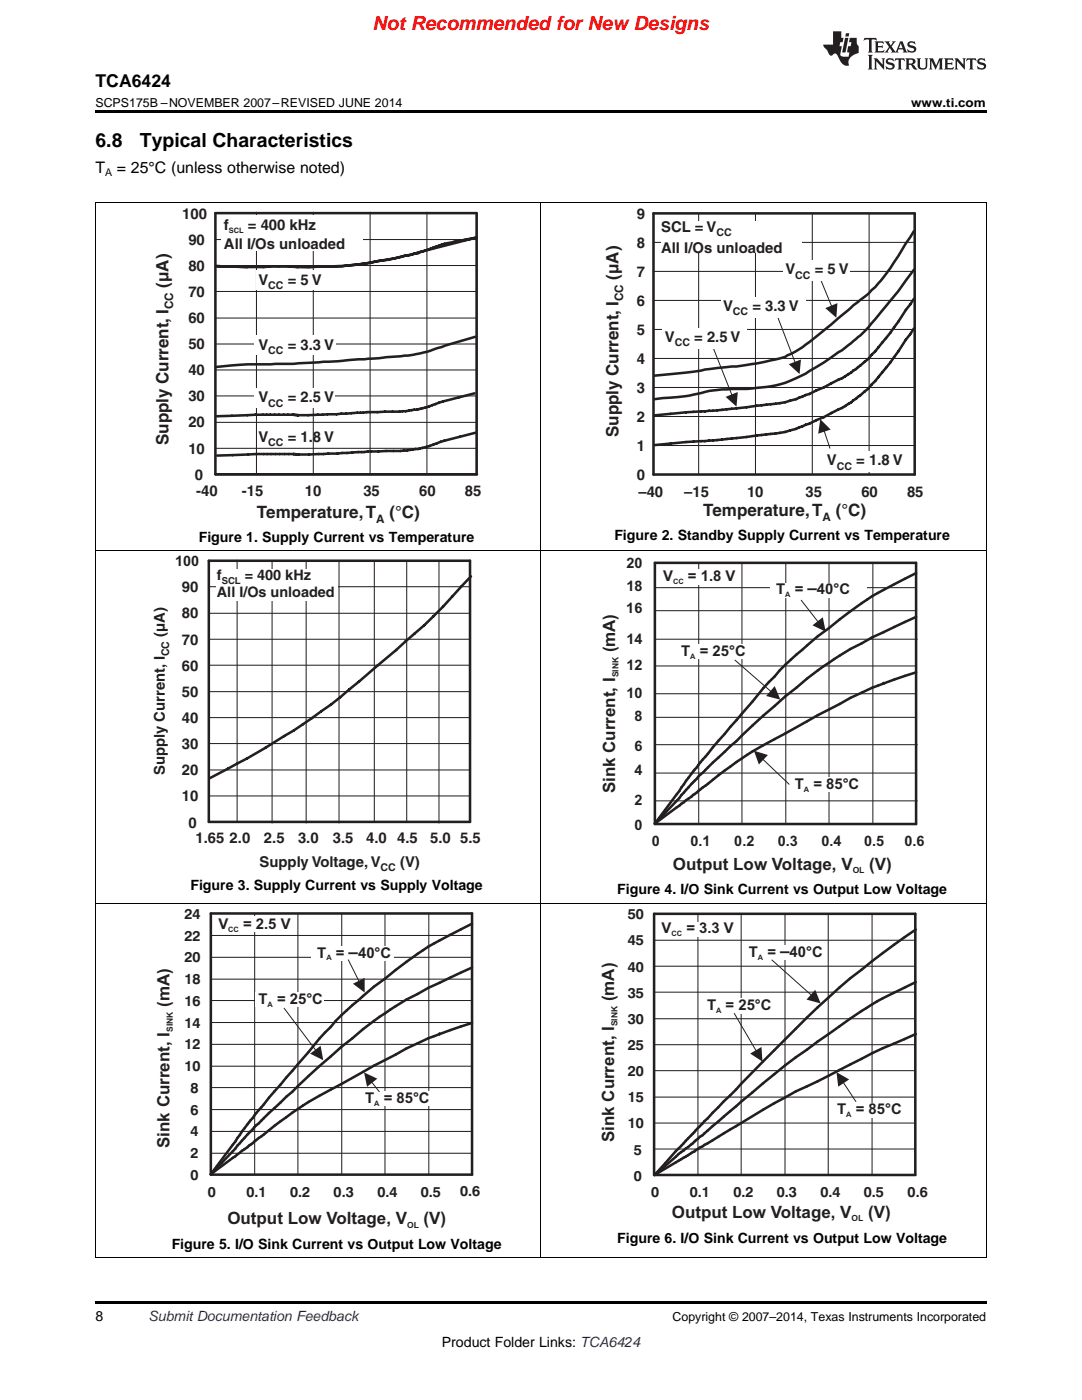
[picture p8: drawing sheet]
<svg xmlns="http://www.w3.org/2000/svg" width="216mm" height="279mm" viewBox="0 0 216 279" stroke-linecap="round" stroke-linejoin="round" font-family="sans-serif">
<path d="M19 259.7h177.8v.5h-177.8z" fill="#000"/>
<path d="M19.1 180.3v70.7M107.9 180.3v70.7M196.8 180.3v70.7M19 251h177.8" fill="none" stroke="#000" stroke-width=".2"/>
<g fill="none" stroke="#231f20" stroke-width=".2">
<path d="M42.1 199.7h52.1M42.1 195.4h52.1M42.1 191.1h52.1M42.1 186.7h52.1M50.8 182.3v52.1M59.4 182.3v52.1M68.2 182.3v52.1M76.8 182.3v52.1M85.6 182.3v52.1M42.1 217.1h52.1M42.1 212.8h52.1M42.1 208.4h52.1"/>
<path d="M42.1 204.1h52.1M42.1 230.2h52.1M42.1 225.8h52.1M42.1 221.4h52.1"/>
</g>
<path d="M42.1 182.3h52.1v52.1h-52.1zM94.2 193.1l-6.5 3a69.3 69.3 0 0 0-17.4 11.1 205.8 205.8 0 0 0-14.3 12.8l-5.3 5-3.8 4.2-4.8 5.1M94.2 184.3a71 71 0 0 0-15.2 9.3l-2.2 1.7a78.1 78.1 0 0 0-12 10.8l-8.8 10.3a147 147 0 0 0-9.5 12.1l-4.4 5.8M87.7 206.4l-2.2 .8a78.4 78.4 0 0 0-8.7 4.4l-8.7 4.7a83.8 83.8 0 0 0-16.5 10.8l-2.2 1.8-7.3 5.4M87.7 206.3v.1M94.2 204.2l-6.5 2.2" fill="none" stroke="#231f20" stroke-width=".51"/>
<g fill="#fff">
<path d="M61.9 240.2h21.3v3h-21.3z" fill-rule="evenodd"/>
<path d="M62.1 188.8h16.5v3h-16.5z" fill-rule="evenodd"/>
<path d="M72.3 217.8h15.2v2.9h-15.2z" fill-rule="evenodd"/>
<path d="M51 198h13.6v3h-13.6z" fill-rule="evenodd"/>
<path d="M43.9 183h14.6v3h-14.6z" fill-rule="evenodd"/>
</g>
<path d="M69.5 191.6l2.2 4.3" fill="none" stroke="#231f20" stroke-width=".2"/>
<path d="M70.4 196.3l2.4-1.1v2.9z" fill="#231f20"/>
<path d="M56.7 201.2l6.3 8.4" fill="none" stroke="#231f20" stroke-width=".2"/>
<path d="M61.9 210.3l2.1-1.6 .5 2.9z" fill="#231f20"/>
<path d="M74.2 216l1.5 1.9" fill="none" stroke="#231f20" stroke-width=".2"/>
<path d="M72.6 214l2.7 1.3-2.1 1.6z" fill="#231f20"/>
<g fill="none" stroke="#231f20" stroke-width=".2">
<path d="M130.5 198h52.1M130.5 192.8h52.1M130.5 187.6h52.1M139.3 182.4v52.1M147.9 182.4v52.1M156.6 182.4v52.1M165.3 182.4v52.1M174 182.4v52.1M130.5 218.9h52.1M130.5 213.7h52.1M130.5 208.5h52.1M130.5 203.3h52.1"/>
<path d="M130.5 229.3h52.1M130.5 224.1h52.1"/>
</g>
<path d="M130.5 182.4h52.1v52.1h-52.1zM182.7 196l-2.2 1.1a72.6 72.6 0 0 0-15.1 9.3 226.5 226.5 0 0 0-22.1 17.4l-5.1 4.4-2.8 2.1-4.8 4.2M182.7 185.5a162 162 0 0 0-19.6 15.6l-10.9 10.7-11.6 11.9-5.7 6-4.3 4.8M182.7 206.4a178.6 178.6 0 0 0-19.6 9.4 138.3 138.3 0 0 0-16.2 8.9l-16.3 9.8" fill="none" stroke="#231f20" stroke-width=".51"/>
<g fill="#fff">
<path d="M132.3 184.1h14.2v2.9h-14.2z" fill-rule="evenodd"/>
<path d="M140.4 199.2h13.8v3h-13.8z" fill-rule="evenodd"/>
<path d="M166.4 220.1h15.5v2.9h-15.5z" fill-rule="evenodd"/>
<path d="M149.1 188.6h15v3h-15z" fill-rule="evenodd"/>
</g>
<path d="M154 191.6l7.9 7" fill="none" stroke="#231f20" stroke-width=".2"/>
<path d="M162.7 197.5l1 2.8-2.8-.8z" fill="#231f20"/>
<path d="M146.5 202.2l4.4 7.5" fill="none" stroke="#231f20" stroke-width=".2"/>
<path d="M149.7 210.3l2.2-1.4 .2 3z" fill="#231f20"/>
<path d="M168.3 216l2.5 3.8" fill="none" stroke="#231f20" stroke-width=".2"/>
<path d="M166.9 214l2.5 1.4-2.1 1.5z" fill="#231f20"/>
<path d="M19.1 109.9v70.4M107.9 109.9v70.4M196.8 109.9v70.4M19 180.2h177.8" fill="none" stroke="#000" stroke-width=".2"/>
<g fill="none" stroke="#231f20" stroke-width=".2">
<path d="M130.7 117.3h52.1M139.4 112.3v52.2M148 112.3v52.2M156.8 112.3v52.2M165.4 112.3v52.2M174.2 112.3v52.2M130.7 138.5h52.1M130.7 132.9h52.1M130.8 121.9h52.1M130.9 127.6h52.1M130.7 154.3h52.1M130.8 143.2h52.1"/>
<path d="M130.9 159.8h52.1M130.9 148.6h52.1"/>
</g>
<path d="M130.7 112.3h52.1v52.2h-52.1zM182.8 114.4a71 71 0 0 0-15.2 9.2l-2.2 1.7a78.1 78.1 0 0 0-12 10.8l-8.8 10.4a147 147 0 0 0-9.5 12l-4.4 5.9M176.3 136.4l-2.2 .8a78.3 78.3 0 0 0-8.7 4.4l-8.7 4.8a83.8 83.8 0 0 0-16.5 10.7l-2.2 1.9-7.3 5.4M176.3 136.3v.1M182.8 134.2l-6.5 2.2M182.8 123.1l-6.5 3.1a69.3 69.3 0 0 0-17.4 11 205.9 205.9 0 0 0-14.3 12.8l-5.3 5-3.7 4.3-4.9 5.1" fill="none" stroke="#231f20" stroke-width=".51"/>
<g fill="#fff">
<path d="M132.6 113.6h14.6v3h-14.6z" fill-rule="evenodd"/>
<path d="M153.7 116.3h19.3v2.9h-19.3z" fill-rule="evenodd"/>
<path d="M137.6 128.5h17.7v2.9h-17.7z" fill-rule="evenodd"/>
<path d="M158 155.2h15.2v2.9h-15.2z" fill-rule="evenodd"/>
<path d="M150.5 170.2h21.3v3h-21.3z" fill-rule="evenodd"/>
</g>
<path d="M159.9 119.8l3.3 4.3" fill="none" stroke="#231f20" stroke-width=".2"/>
<path d="M162.1 124.8l2.1-1.6 .6 2.9z" fill="#231f20"/>
<path d="M146.7 131.7l7.1 6.3" fill="none" stroke="#231f20" stroke-width=".2"/>
<path d="M154.6 136.9l1.1 2.7-2.8-.7z" fill="#231f20"/>
<path d="M152.2 151.5l5.3 5" fill="none" stroke="#231f20" stroke-width=".2"/>
<path d="M150.4 149.8l2.8 .9-1.8 1.9z" fill="#231f20"/>
<g fill="none" stroke="#231f20" stroke-width=".2">
<path d="M41.7 117.1h52.1M47.3 111.8v52.1M54.3 112.2v52.1M61.1 112.2v52.1M67.6 112.2v52.1M74.7 111.9v52.1M81.2 111.9v52.1M87.6 112.2v52.1M93.9 111.9v52.1M41.7 138h52.1M41.7 132.8h52.1M41.7 127.6h52.1"/>
<path d="M41.7 122.4h52.1M41.7 158.8h52.1M41.7 153.7h52.1M41.7 148.4h52.1M41.7 143.2h52.1"/>
</g>
<path d="M41.7 111.9h52.1v52.1h-52.1zM94 115l-3.8 4.1a84.4 84.4 0 0 1-9.3 9l-9.3 7.9a135.7 135.7 0 0 1-22.3 15.4l-7.5 3.9" fill="none" stroke="#231f20" stroke-width=".51"/>
<path d="M43.3 113.6h24.2v6.2h-24.2z" fill-rule="evenodd" fill="#fff"/>
<path d="M19.1 40.4v69.5M107.9 40.4v69.5M196.8 40.4v69.5M19 109.9h177.8" fill="none" stroke="#000" stroke-width=".2"/>
<g fill="none" stroke="#231f20" stroke-width=".2">
<path d="M43 58.2h52.1M43 53h52.1M43 47.8h52.1M51.2 42.3v52.2M62.5 42.3v52.2M73.8 42.3v52.2M85.2 42.3v52.2M95.2 42.5v52.2M43 79h52.1M43 73.8h52.1M43 68.7h52.1M43 63.5h52.1"/>
<path d="M43 89.5h52.1M43 84.3h52.1"/>
</g>
<g fill="none" stroke="#231f20" stroke-width=".51">
<path d="M43.1 53.1l6.2 .2zM43.1 53.1l3.1 .1M49.3 53.3h3.2zM52.5 53.3l1.5-.1zM54 53.2h1.7zM55.7 53.2h1.8zM57.5 53.2l2.1 .1zM58.5 53.2l3.1 .1zM61.6 53.3l3.9-.1zM65.5 53.2l2.8-.1zM68.3 53.1l2-.2zM70.3 52.9l1.9-.2z"/>
<path d="M72.2 52.7l1.3-.2zM73.5 52.5l2.1-.4zM75.6 52.1l3-.5zM78.6 51.6l2.1-.5zM80.7 51.1l1.3-.2zM82 50.9l2.4-.7a40.3 40.3 0 0 1 10.7-2.8zM82.5 50.7l1.1-.2zM85.9 49.6l1.5-.5zM87.4 49.1l1.4-.5zM90.5 48.3l3.3-.6zM94.7 78.5l-7 1.8a22.7 22.7 0 0 1-8 1.9h-6.5l-6.1 .5-7.6 .2a162.8 162.8 0 0 0-16.3 .2M94.8 67.2l-5.9 1.8a31.6 31.6 0 0 1-11.7 2.3l-9.8 .8-8.8 .5-4.6 .1a71.9 71.9 0 0 0-10.8 .5"/>
<path d="M95.1 94.7v-52.2h-52.1v52.2h52.2"/>
</g>
<g fill="#fff">
<path d="M44 42.9h28.3v7.2h-28.3z" fill-rule="evenodd"/>
<path d="M50.8 66.8h16.2v4h-16.2z" fill-rule="evenodd"/>
<path d="M50.8 77.3h16.1v4h-16.1z" fill-rule="evenodd"/>
</g>
<path d="M94.9 86.3l-7 1.9a22.8 22.8 0 0 1-8 1.8l-6.5 .1-6.1 .4-7.6 .2a163.6 163.6 0 0 0-16.4 .2" fill="none" stroke="#231f20" stroke-width=".51"/>
<path d="M51 53.8h12.8v4h-12.8z" fill-rule="evenodd" fill="#fff"/>
<path d="M130.4 60h52.1M130.4 54.2h52.1M130.4 48.4h52.1M139.4 42.6v52.1M150.7 42.6v52.1M162.1 42.6v52.1M173.4 42.6v52.1M130.4 71.5h52.1M130.4 77.3h52.1M130.4 65.7h52.1M130.4 88.9h52.1M130.4 83.1h52.1" fill="none" stroke="#231f20" stroke-width=".2"/>
<path d="M130.4 42.6h52.1v52.1h-52.1zM182.4 53.8l-3.2 4.3-2.4 3a53.5 53.5 0 0 1-6 6.6l-2.1 1.7a66.3 66.3 0 0 1-9.9 6.1 21.7 21.7 0 0 1-8.8 2l-4 .1a31.4 31.4 0 0 0-8.3 1.3l-7.1 .8M182.4 46.1l-1.7 2.5a47.4 47.4 0 0 1-6 8.7l-1.4 1.3-3 2.3-3 2.6a55.6 55.6 0 0 1-9 6.9l-.7 .3a15.1 15.1 0 0 1-4.7 1.4 68.5 68.5 0 0 1-9.8 1.3l-4.7 .8-7.8 .8M182.4 59.6l-1.7 2.3a66.8 66.8 0 0 1-7.4 9.7l-1.6 1.4a21.4 21.4 0 0 1-5.8 3.5 37.7 37.7 0 0 1-10.3 4 328.1 328.1 0 0 1-21.8 2.1l-3.2 .3" fill="none" stroke="#231f20" stroke-width=".51"/>
<path d="M131.9 44.1h28v6.2h-28z" fill-rule="evenodd" fill="#fff"/>
<path d="M182.4 65.6l-1.7 2.2a66.8 66.8 0 0 1-7.4 9.8l-1.6 1.3a21.5 21.5 0 0 1-5.8 3.5 37.7 37.7 0 0 1-10.3 4 328.5 328.5 0 0 1-21.8 2.1l-3.2 .3" fill="none" stroke="#231f20" stroke-width=".51"/>
<path d="M164.5 90.2h17v4h-17z" fill-rule="evenodd" fill="#fff"/>
<path d="M164.5 86l1.1 3.4" fill="none" stroke="#231f20" stroke-width=".2"/>
<path d="M163.7 83.7l2 2-2.4 .9z" fill="#231f20"/>
<path d="M142.3 69.3l3.7 9.5" fill="none" stroke="#231f20" stroke-width=".2"/>
<path d="M144.8 79.2l2.4-1-.2 3z" fill="#231f20"/>
<path d="M155.2 63.3l3.5 9" fill="none" stroke="#231f20" stroke-width=".2"/>
<path d="M157.4 72.7l2.4-1-.3 3z" fill="#231f20"/>
<path d="M163.7 55.7l2.2 5.4" fill="none" stroke="#231f20" stroke-width=".2"/>
<path d="M164.7 61.5l2.4-1-.2 2.9z" fill="#231f20"/>
<g fill="#fff">
<path d="M132.2 65.5h16.9v4h-16.9z" fill-rule="evenodd"/>
<path d="M143.8 59.4h16.9v4h-16.9z" fill-rule="evenodd"/>
<path d="M156.2 52h13.3v4h-13.3z" fill-rule="evenodd"/>
</g>
<path d="M19 40.4h177.8" fill="none" stroke="#000" stroke-width=".2"/>
<path d="M19 22h177.8v.5h-177.8z" fill="#000"/>
<g fill="#231f20">
<path d="M172.5 7.6l-.1 .5 .4-.2h.6v.1v2.1l-.2 .4h.9l-.2-.4v-2.1l.1-.1h.5l.5 .2-.2-.5zM174.5 8.3l.2 .3v1.5l-.2 .4h1.8l.2-.6a1.04 1.04 0 0 1-1.3 .2v-.7h.6l.3 .2v-.6l-.3 .2h-.6v-.6l.8-.1 .4 .3-.2-.5zM176.5 8.3l.9 1.1-.9 1.1h.8l-.2-.2 .4-.7 .5 .7-.2 .2h1.5l-.2-.2 .2-.4h.9l.1 .4-.2 .2h1l-.3-.3-.7-1.9h-.5l-.9 2-.8-1 .9-1h-.8l.1 .3-.4 .5-.3-.6 .1-.2zM179.7 8.6l.4 1h-.7zM181.3 8.4a.63 .63 0 0 0-.2 .7 .63 .63 0 0 0 .6 .4l.6 .2 .1 .2a.75 .75 0 0 1-.7 .4 .75 .75 0 0 1-.6-.5l.1 .7 .1-.1a1.11 1.11 0 0 0 1.5-.6 1.13 1.13 0 0 0-1.2-.8l-.1-.4a1.04 1.04 0 0 1 1.2 .2l-.2-.5-.2 .1-.4-.2zM173.2 10.9l.2 .4v2.2l-.2 .4h1l-.3-.4v-2.2l.3-.4zM174.3 11.6l.3 .4v1.5l-.3 .4h.8l-.2-.4v-1.3l1.5 1.7v-1.9l.2-.4h-.7l.2 .4v.9l-1.1-1.3zM177 11.8a.62 .62 0 0 0-.2 .7 .62 .62 0 0 0 .6 .4l.6 .1 .1 .3a.76 .76 0 0 1-.7 .3 .76 .76 0 0 1-.7-.4l.2 .7 .1-.1a1.11 1.11 0 0 0 1.5-.6 1.13 1.13 0 0 0-1.2-.8l-.1-.4a1.04 1.04 0 0 1 1.2 .2l-.2-.6-.2 .1-.5-.1zM178.7 11.6l-.2 .6a.61 .61 0 0 1 .8-.3v1.6l-.2 .4h.9l-.2-.4v-1.6a.63 .63 0 0 1 .7 .3l-.1-.6zM180.6 11.6l.3 .4v1.5l-.3 .4h1l-.2-.2-.1-.8 .6 .2a.76 .76 0 0 0 1.2 .7l-1-1a.58 .58 0 0 0 .6-.5 .58 .58 0 0 0-.5-.6zM181.4 11.9h.1a.45 .45 0 0 1 .5 .1 .45 .45 0 0 1 .1 .5l-.8 .2zM182.9 11.6l.2 .2a2.17 2.17 0 0 0 .3 1.9 .99 .99 0 0 0 1.6-.6v-1.1l.2-.4h-.7l.2 .2a1.92 1.92 0 0 1-.2 1.8 .6 .6 0 0 1-.9-.5v-1.1l.2-.4zM185.4 11.6l.2 .4v1.5l-.2 .4h.7l-.2-.4v-1.4l.8 1.8 .8-1.8v1.4l-.2 .4h.9l-.2-.4v-1.5l.2-.4h-.8l-.6 1.5-.6-1.5zM188.4 11.6l.2 .4v1.5l-.2 .4h1.8l.1-.6a1.04 1.04 0 0 1-1.2 .1v-.6h.5l.4 .2v-.6l-.4 .2h-.5v-.7h.8l.3 .3-.1-.6zM190.5 11.6l.2 .4v1.5l-.2 .4h.7l-.2-.4v-1.3l1.5 1.7v-1.9l.2-.4h-.7l.2 .4v.9l-1.1-1.3zM192.9 11.6l-.1 .6a.61 .61 0 0 1 .7-.3l.1 1.6-.3 .4h1l-.3-.4 .1-1.6a.63 .63 0 0 1 .7 .3l-.1-.6zM195.2 11.8a.62 .62 0 0 0-.2 .7 .62 .62 0 0 0 .6 .4l.6 .1 .1 .3a.76 .76 0 0 1-.7 .3 .76 .76 0 0 1-.6-.4l.1 .7 .1-.1a1.11 1.11 0 0 0 1.6-.6 1.13 1.13 0 0 0-1.3-.8l-.1-.4a1.04 1.04 0 0 1 1.2 .2l-.1-.6-.2 .1-.5-.1z"/>
<path d="M166.2 6.3v2.6h-1.9v.4l.8 .9a.91 .91 0 0 0 1 .8 .56 .56 0 0 1 .5-.3 .56 .56 0 0 1 .5 .3l.4 .8a1.53 1.53 0 0 0 1.9 1.2 1.54 1.54 0 0 1 1-2.1l.9-.3v-1.4a1.52 1.52 0 0 1-.4-1.6h-1.3l-.2 .8h.5l-.2 .8h-.5l-.1 1v.2l.4 .1-.2 .8a1.93 1.93 0 0 1-1.6-.3l.3-1.8h-.5l.2-.8h.4l.2-.8h-.4v-1.3zM168.6 7.6l-.6 2.9h.7l.6-2.9zM168.8 6.6l-.1 .7h.6l.2-.7z"/>
</g>
<text font-size="3.9" fill="#f00" x="74.3" y="6">Not Recommended for New Designs</text>
<g font-size="3.9">
<text x="19" y="29.3">6.8</text>
<text x="27.9" y="29.3">Typical Characteristics</text>
</g>
<text font-size="3.5" x="19" y="17.3">TCA6424</text>
<g font-size="3.4" fill="#231f20">
<text x="33.7" y="57.4" transform="rotate(-90 33.7 57.4)">(µA)</text>
<text x="123.4" y="55.8" transform="rotate(-90 123.4 55.8)">(µA)</text>
<text x="33.7" y="88.8" transform="rotate(-90 33.7 88.8)">Supply Current, I</text>
<text x="123.4" y="87.2" transform="rotate(-90 123.4 87.2)">Supply Current, I</text>
<text x="51.3" y="103.5">Temperature,T</text>
<text x="77.7" y="103.5">(°C)</text>
<text x="140.3" y="103">Temperature,T</text>
<text x="166.8" y="103">(°C)</text>
<text x="161.1" y="118.5">–</text>
<text x="122.7" y="130.2" transform="rotate(-90 122.7 130.2)">(mA)</text>
<text x="122.7" y="158.4" transform="rotate(-90 122.7 158.4)">Sink Current, I</text>
<text x="134.3" y="173.6">Output Low Voltage, V</text>
<text x="173.4" y="173.6">(V)</text>
<text x="69.6" y="191.1">–</text>
<text x="155.7" y="191">–</text>
<text x="33.8" y="201" transform="rotate(-90 33.8 201)">(mA)</text>
<text x="122.5" y="199.8" transform="rotate(-90 122.5 199.8)">(mA)</text>
<text x="122.5" y="228" transform="rotate(-90 122.5 228)">Sink Current, I</text>
<text x="33.8" y="229.1" transform="rotate(-90 33.8 229.1)">Sink Current, I</text>
<text x="45.4" y="244.4">Output Low Voltage, V</text>
<text x="84.5" y="244.4">(V)</text>
<text x="134.1" y="243.1">Output Low Voltage, V</text>
<text x="173.2" y="243.1">(V)</text>
</g>
<g font-size="3.2">
<text x="19" y="34.4">T</text>
<text x="23.3" y="34.4">= 25°C (unless otherwise noted)</text>
</g>
<g font-size="3" fill="#231f20">
<text x="36.4" y="43.7">100</text>
<text x="44.7" y="45.9">f</text>
<text x="49.5" y="45.9">= 400 kHz</text>
<text x="127.1" y="43.7">9</text>
<text x="131.9" y="46.2">SCL = V</text>
<text x="37.6" y="48.8">90</text>
<text x="44.7" y="49.7">All I/Os unloaded</text>
<text x="127.1" y="49.5">8</text>
<text x="131.9" y="50.4">All I/Os unloaded</text>
<text x="37.6" y="59.3">70</text>
<text x="37.6" y="54">80</text>
<text x="51.6" y="56.8">V</text>
<text x="57.4" y="56.8">= 5 V</text>
<text x="127.1" y="55.3">7</text>
<text x="156.7" y="54.7">V</text>
<text x="162.6" y="54.7">= 5 V</text>
<text x="37.6" y="64.5">60</text>
<text x="127.1" y="61.1">6</text>
<text x="144.3" y="62.1">V</text>
<text x="150.1" y="62.1">= 3.3 V</text>
<text x="37.6" y="69.7">50</text>
<text x="51.6" y="69.8">V</text>
<text x="57.4" y="69.8">= 3.3 V</text>
<text x="127.1" y="66.9">5</text>
<text x="132.7" y="68.2">V</text>
<text x="138.5" y="68.2">= 2.5 V</text>
<text x="37.6" y="74.9">40</text>
<text x="127.1" y="72.7">4</text>
<text x="37.6" y="80.1">30</text>
<text x="51.6" y="80.3">V</text>
<text x="57.4" y="80.3">= 2.5 V</text>
<text x="127.1" y="78.5">3</text>
<text x="37.6" y="85.3">20</text>
<text x="51.6" y="88.2">V</text>
<text x="57.4" y="88.2">= 1.8 V</text>
<text x="127.1" y="84.2">2</text>
<text x="37.6" y="90.6">10</text>
<text x="38.9" y="95.8">0</text>
<text x="127.1" y="90">1</text>
<text x="127.1" y="95.8">0</text>
<text x="165" y="92.9">V</text>
<text x="170.9" y="92.9">= 1.8 V</text>
<text x="39.2" y="98.9">-40</text>
<text x="48.3" y="98.9">-15</text>
<text x="60.8" y="98.9">10</text>
<text x="72.5" y="98.9">35</text>
<text x="83.6" y="98.9">60</text>
<text x="92.8" y="98.9">85</text>
<text x="127.4" y="99.2">–40</text>
<text x="136.5" y="99.2">–15</text>
<text x="149.1" y="99.2">10</text>
<text x="160.7" y="99.2">35</text>
<text x="171.9" y="99.2">60</text>
<text x="181" y="99.2">85</text>
<text x="36.3" y="118.2">90</text>
<text x="132.3" y="115.9">V</text>
<text x="137.3" y="115.9">= 1.8 V</text>
<text x="154.9" y="118.5">T =</text>
<text x="163" y="118.5">40°C</text>
<text x="36.3" y="123.4">80</text>
<text x="32.9" y="127.1" transform="rotate(-90 32.9 127.1)">(µA)</text>
<text x="36.3" y="128.7">70</text>
<text x="135.9" y="130.9">T = 25°C</text>
<text x="36.3" y="133.9">60</text>
<text x="36.3" y="139">50</text>
<text x="36.3" y="149.5">30</text>
<text x="36.3" y="144.2">40</text>
<text x="32.9" y="154.7" transform="rotate(-90 32.9 154.7)">Supply Current, I</text>
<text x="36.3" y="154.7">20</text>
<text x="36.3" y="159.9">10</text>
<text x="158.6" y="157.5">T = 85°C</text>
<text x="37.6" y="165.2">0</text>
<text x="39" y="168.2">1.65</text>
<text x="45.8" y="168.2">2.0</text>
<text x="51.8" y="173">Supply Voltage,V</text>
<text x="52.7" y="168.2">2.5</text>
<text x="59.5" y="168.2">3.0</text>
<text x="66.4" y="168.2">3.5</text>
<text x="73.1" y="168.2">4.0</text>
<text x="79.3" y="168.1">4.5</text>
<text x="79.8" y="173">(V)</text>
<text x="85.8" y="168.2">5.0</text>
<text x="91.8" y="168.1">5.5</text>
<text x="43.6" y="185.3">V</text>
<text x="48.5" y="185.3">= 2.5 V</text>
<text x="63.3" y="191.1">T =</text>
<text x="71.5" y="191.1">40°C</text>
<text x="132" y="186.1">V</text>
<text x="137" y="186.1">= 3.3 V</text>
<text x="149.4" y="191">T =</text>
<text x="157.6" y="191">40°C</text>
<text x="51.6" y="200.4">T = 25°C</text>
<text x="141.1" y="201.5">T = 25°C</text>
<text x="72.9" y="220.2">T = 85°C</text>
<text x="167.1" y="222.4">T = 85°C</text>
</g>
<g font-size="2.9" fill="#231f20">
<text x="35" y="113">100</text>
<text x="125" y="113.3">20</text>
<text x="43.3" y="115.8">f</text>
<text x="43.3" y="119.1">All I/Os unloaded</text>
<text x="48.9" y="115.8">= 400 kHz</text>
<text x="125" y="117.9">18</text>
<text x="125" y="122.3">16</text>
<text x="125" y="128.5">14</text>
<text x="125" y="133.8">12</text>
<text x="125" y="139.3">10</text>
<text x="126.6" y="143.8">8</text>
<text x="126.6" y="149.8">6</text>
<text x="126.6" y="154.7">4</text>
<text x="126.6" y="160.7">2</text>
<text x="126.6" y="165.6">0</text>
<text x="130.1" y="168.9">0</text>
<text x="137.8" y="168.9">0.1</text>
<text x="146.5" y="168.9">0.2</text>
<text x="155.2" y="168.9">0.3</text>
<text x="163.9" y="168.9">0.4</text>
<text x="172.4" y="168.8">0.5</text>
<text x="180.5" y="168.8">0.6</text>
<text x="36.8" y="183.4">24</text>
<text x="125.2" y="183.5">50</text>
<text x="36.8" y="187.8">22</text>
<text x="125.2" y="188.7">45</text>
<text x="36.8" y="196.4">18</text>
<text x="36.8" y="192.1">20</text>
<text x="125.2" y="194">40</text>
<text x="36.8" y="200.8">16</text>
<text x="125.2" y="199.1">35</text>
<text x="36.8" y="209.4">12</text>
<text x="36.8" y="205.2">14</text>
<text x="125.2" y="209.5">25</text>
<text x="125.2" y="204.3">30</text>
<text x="36.8" y="213.8">10</text>
<text x="125.2" y="214.8">20</text>
<text x="38" y="218.2">8</text>
<text x="125.2" y="220">15</text>
<text x="38" y="226.8">4</text>
<text x="38" y="222.5">6</text>
<text x="125.2" y="225.1">10</text>
<text x="38" y="231.2">2</text>
<text x="126.5" y="230.4">5</text>
<text x="38" y="235.6">0</text>
<text x="41.5" y="238.9">0</text>
<text x="49.2" y="238.9">0.1</text>
<text x="57.9" y="238.9">0.2</text>
<text x="66.6" y="238.9">0.3</text>
<text x="75.3" y="238.9">0.4</text>
<text x="83.9" y="238.9">0.5</text>
<text x="91.8" y="238.8">0.6</text>
<text x="126.5" y="235.6">0</text>
<text x="129.9" y="239">0</text>
<text x="137.6" y="239">0.1</text>
<text x="146.4" y="239">0.2</text>
<text x="155" y="239">0.3</text>
<text x="163.7" y="239">0.4</text>
<text x="172.4" y="239">0.5</text>
<text x="181.1" y="239">0.6</text>
</g>
<g font-size="2.8">
<text x="122.6" y="107.7">Figure 2. Standby Supply Current vs Temperature</text>
<text x="39.7" y="108.2">Figure 1. Supply Current vs Temperature</text>
<text x="38" y="177.7">Figure 3. Supply Current vs Supply Voltage</text>
<text x="123.2" y="178.5">Figure 4. I/O Sink Current vs Output Low Voltage</text>
<text x="34.3" y="249.3">Figure 5. I/O Sink Current vs Output Low Voltage</text>
<text x="123.2" y="248">Figure 6. I/O Sink Current vs Output Low Voltage</text>
<text x="19" y="263.6">8</text>
<text x="88.2" y="268.9">Product Folder Links: TCA6424</text>
</g>
<text font-size="2.8" fill="#0000c8" x="29.6" y="263.6">Submit Documentation Feedback</text>
<g font-size="2.5">
<text x="19" y="21.4">SCPS175B –NOVEMBER 2007–REVISED JUNE 2014</text>
<text x="181.8" y="21.4">www.ti.com</text>
<text x="134.2" y="263.6">Copyright © 2007–2014, Texas Instruments Incorporated</text>
</g>
<g font-size="2.3" fill="#231f20">
<text x="34.6" y="61.7" transform="rotate(-90 34.6 61.7)">CC</text>
<text x="124.3" y="60.1" transform="rotate(-90 124.3 60.1)">CC</text>
<text x="75.1" y="104.4">A</text>
<text x="164.1" y="104">A</text>
</g>
<text font-size="2.1" x="21" y="35.1">A</text>
<g font-size="2.1" fill="#231f20">
<text x="143" y="47.1">CC</text>
<text x="53.5" y="57.7">CC</text>
<text x="158.7" y="55.6">CC</text>
<text x="146.3" y="62.9">CC</text>
<text x="53.5" y="70.6">CC</text>
<text x="134.7" y="69.1">CC</text>
<text x="53.5" y="81.2">CC</text>
<text x="53.5" y="89.1">CC</text>
<text x="167" y="93.7">CC</text>
<text x="33.8" y="131" transform="rotate(-90 33.8 131)">CC</text>
<text x="75.9" y="173.8">CC</text>
</g>
<text font-size="1.9" fill="#231f20" x="44.2" y="116.5">SCL</text>
<g font-size="1.7" fill="#231f20">
<text x="123.4" y="135.2" transform="rotate(-90 123.4 135.2)">SINK</text>
<text x="170.1" y="174.3">OL</text>
<text x="34.5" y="206" transform="rotate(-90 34.5 206)">SINK</text>
<text x="123.2" y="204.8" transform="rotate(-90 123.2 204.8)">SINK</text>
<text x="81.2" y="245">OL</text>
<text x="169.9" y="243.8">OL</text>
</g>
<g font-size="1.5" fill="#231f20">
<text x="45.7" y="46.5">SCL</text>
<text x="134.3" y="116.5">CC</text>
<text x="156.7" y="119.1">A</text>
<text x="137.7" y="131.5">A</text>
<text x="160.4" y="158.1">A</text>
<text x="45.5" y="185.9">CC</text>
<text x="65.1" y="191.7">A</text>
<text x="134" y="186.7">CC</text>
<text x="151.2" y="191.6">A</text>
<text x="53.4" y="201">A</text>
<text x="142.9" y="202.1">A</text>
<text x="74.7" y="220.7">A</text>
<text x="168.9" y="223">A</text>
</g>
</svg>
